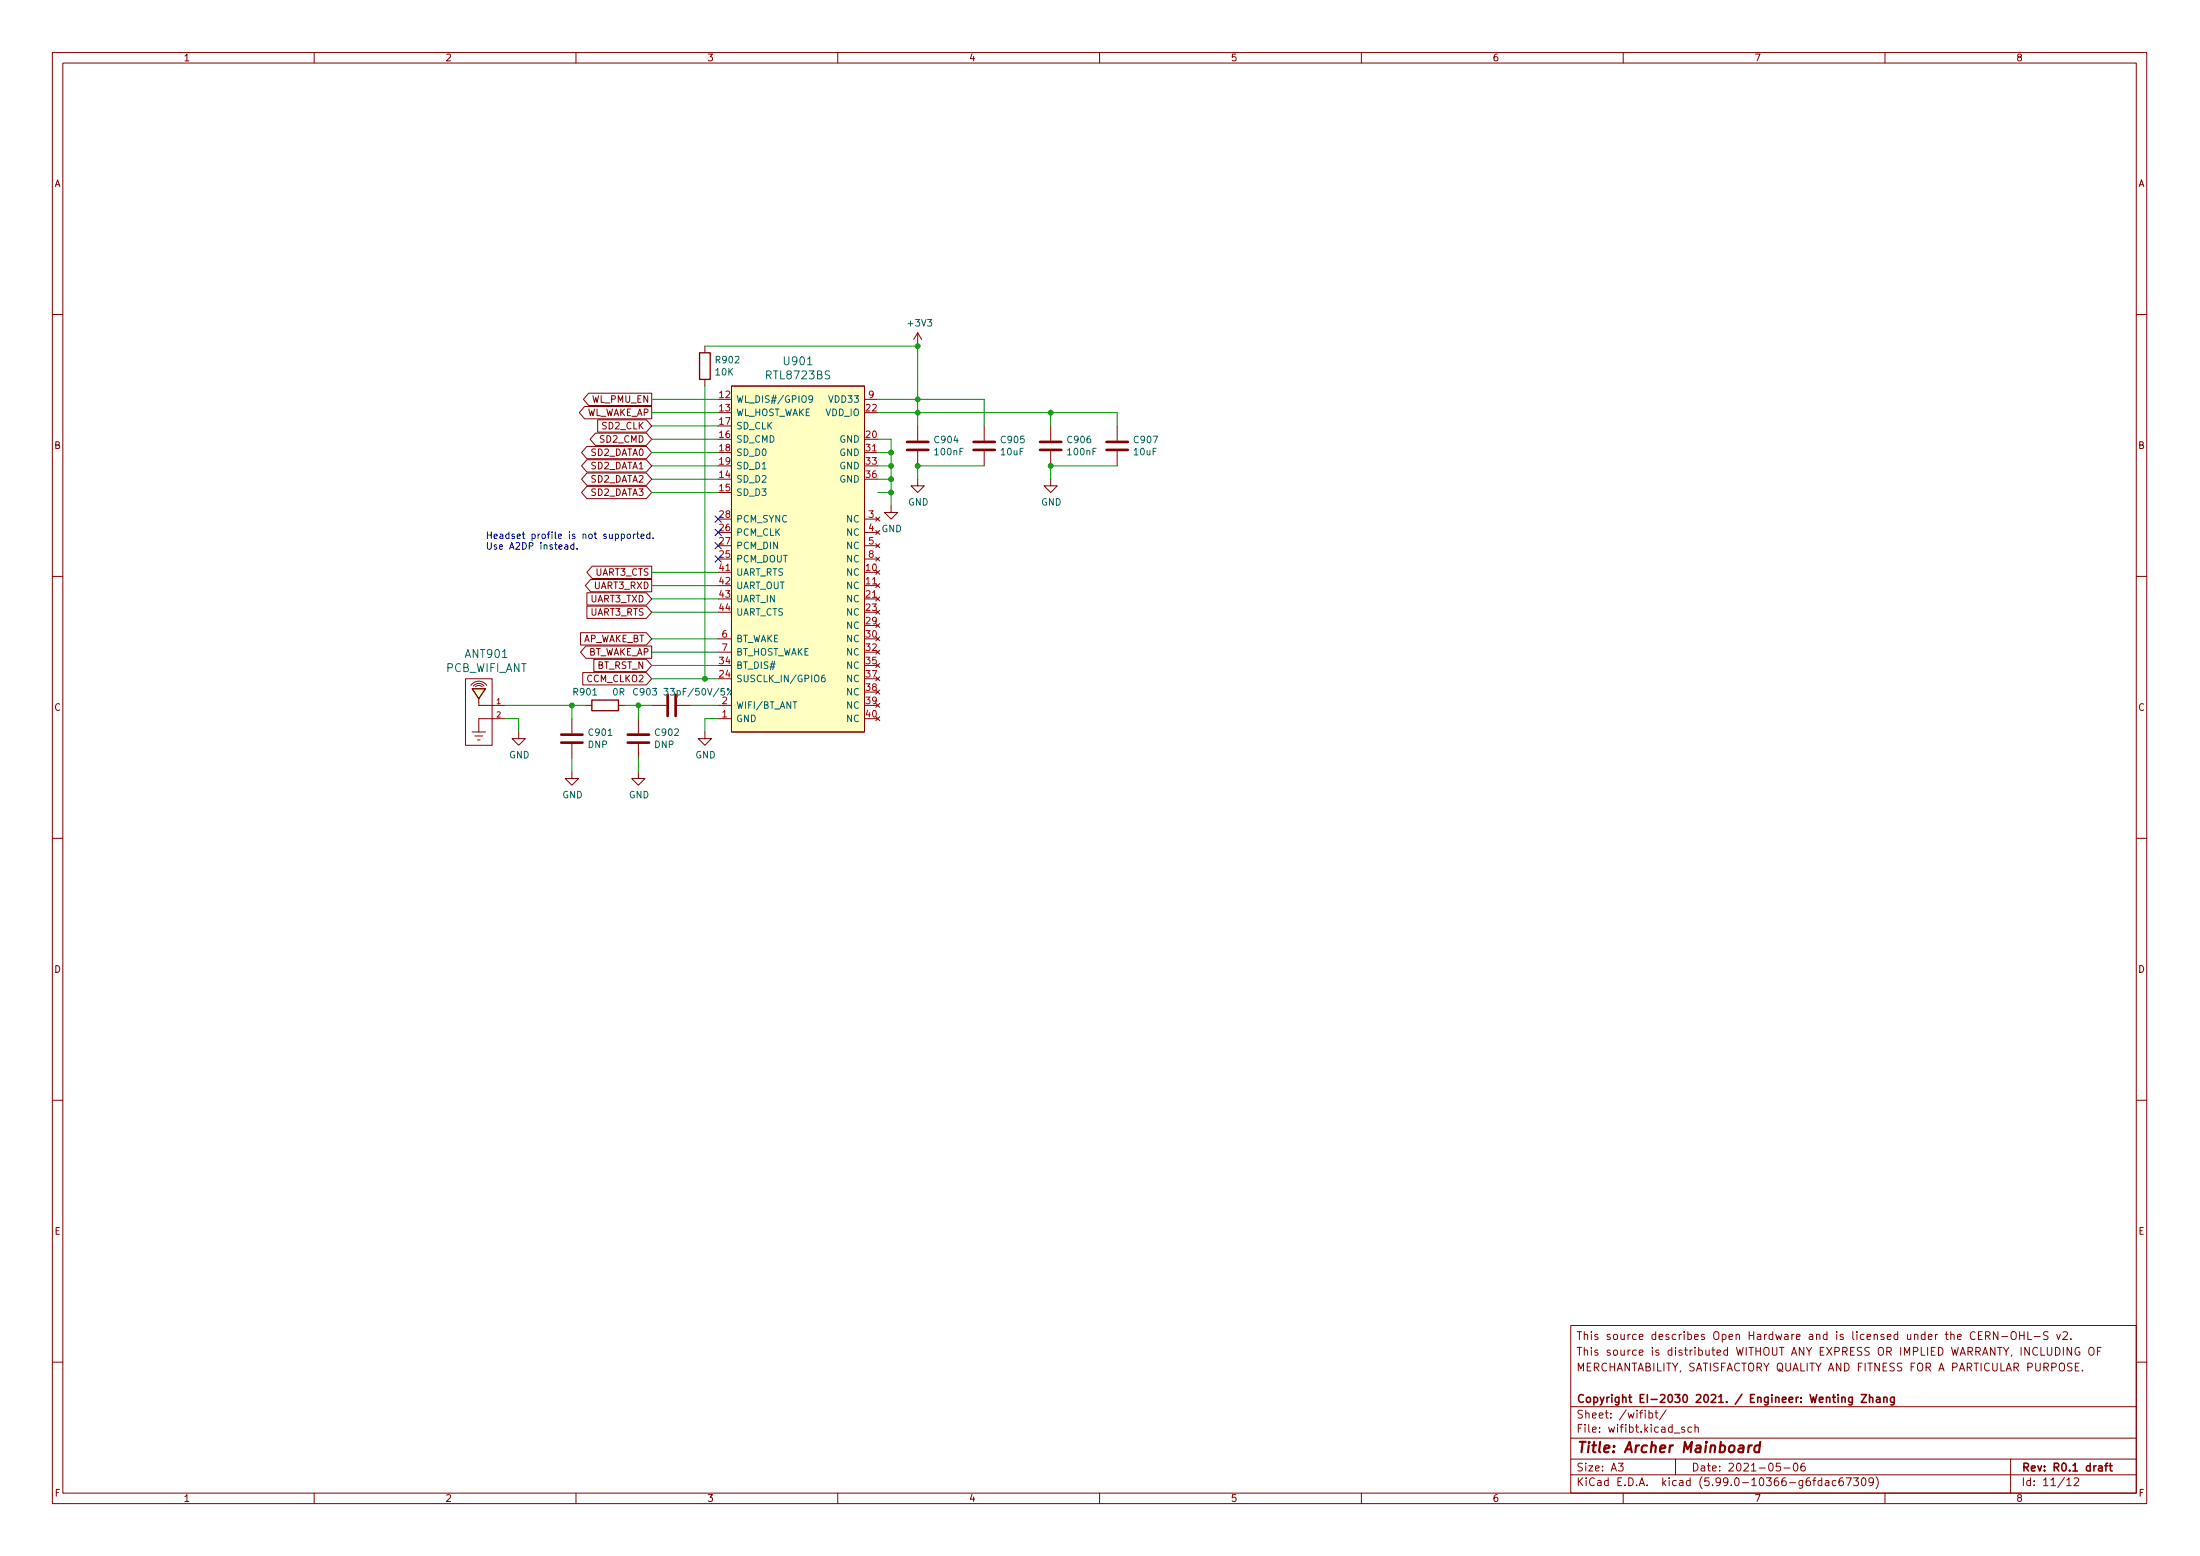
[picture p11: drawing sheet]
<svg xmlns="http://www.w3.org/2000/svg" width="420mm" height="297mm" viewBox="0 0 420 297" stroke-linecap="round" stroke-linejoin="round" font-family="sans-serif">
<g fill="none" stroke="#840000" stroke-width=".19">
<path d="M10 10h400v277h-400zM12 12h396v273h-396zM60 10v2M110 10v2M160 10v2M210 10v2M260 10v2M310 10v2M360 10v2M10 60h2M111.6 77.6h12.9v2.4h-12.9l-1-1.2zM112.4 75.1h12.1v2.3h-12.1l-1-1.2z"/>
<path d="M134.6 66.1v1.2M134.6 72.4v1.3M139.7 73.7h25.4v66h-25.4zM165.2 76.2h2.4M175.3 63.5v2.6M175.3 63.5l-.8 1.3M175.3 63.5l.7 1.3M408 60h2M112.1 85.2h11.3l1.1 1.2-1.1 1.2h-11.3l-1-1.2zM112.1 87.8h11.3l1.1 1.1-1.1 1.2h-11.3l-1-1.2zM112.1 90.3h11.3l1.1 1.2-1.1 1.2h-11.3l-1-1.2zM112.1 92.8h11.3l1.1 1.2-1.1 1.2h-11.3l-1-1.2z"/>
<path d="M113.7 82.7h9.7l1.1 1.2-1.1 1.1h-9.7l-1-1.1zM114.1 80.1h9.3l1.1 1.2-1.1 1.2h-9.3zM165.2 99.1h2.4M167.3 98.7l.7 .8M168 98.7l-.7 .8M170.2 96.6v1.2h1.2l-1.2 1.3-1.3-1.3h1.3M175.3 91.5v1.2h1.2l-1.2 1.3-1.3-1.3h1.3M175.3 81.3v2.8M175.3 86.1v2.8M188 81.3v2.8M188 86.1v2.8M200.7 91.5v1.2h1.2l-1.2 1.3-1.3-1.3h1.3"/>
<path d="M200.7 81.3v2.8M200.7 86.1v2.8M213.4 81.3v2.8M213.4 86.1v2.8M10 110h2M112.1 113.2h11.3l1.1 1.1-1.1 1.2h-11.3zM112.1 115.7h11.3l1.1 1.2-1.1 1.2h-11.3zM112.8 110.6h11.7v2.4h-11.7l-1-1.2zM113.1 108.1h11.4v2.3h-11.4l-1-1.1zM165.2 101.6h2.4M165.2 104.2h2.4M165.2 106.7h2.4"/>
<path d="M167.3 108.9l.7 .7M167.3 111.4l.7 .8M167.3 114l.7 .7M167.3 116.5l.7 .8M167.3 119l.7 .8M167.3 101.3l.7 .7M167.3 103.8l.7 .8M167.3 106.3l.7 .8M168 108.9l-.7 .7M168 111.4l-.7 .8M168 114l-.7 .7M168 116.5l-.7 .8"/>
<path d="M168 119l-.7 .8M168 101.3l-.7 .7M168 103.8l-.7 .8M168 106.3l-.7 .8M408 110h2M88.9 129.6h5.1v12.7h-5.1zM89.9 130.8a1.83 1.83 0 0 1 3.1 0M90.2 139.7h2.5zM90.2 131.5h2.5l-1.3 1.9zM90.4 131a1.27 1.27 0 0 1 2.1 0M90.8 131.1a.89 .89 0 0 1 1.3 0M91.4 137.2h2.6z"/>
<path d="M91.4 134.7h2.6zM91.4 137.2v2.5zM91.4 134v.7zM91.4 134h.1M91.4 133.4v.6zM94 134.7h2.5M94 137.2h2.5M99.1 139.7v1.3h1.2l-1.2 1.3-1.3-1.3h1.3M109.2 137.2v2.8M110.9 120.8h12.5l1.1 1.2-1.1 1.1h-12.5zM111.3 128.4h12.1l1.1 1.2-1.1 1.2h-12.1zM111.8 134.7h1.2"/>
<path d="M111.9 123.3h12.6v2.4h-12.6l-1-1.2zM113.4 125.9h10l1.1 1.1-1.1 1.2h-10zM118.1 134.7h1.3M121.9 137.2v2.8M124.5 134.7h2.8M129.3 134.7h2.8M134.6 139.7v1.3h1.3l-1.3 1.3-1.3-1.3h1.3M137.2 134.7h2.4M137.2 137.2h2.4M137.2 122h2.4M137.2 124.5h2.4M167.3 121.6l.7 .7"/>
<path d="M167.3 124.1l.7 .8M167.3 126.7l.7 .7M167.3 129.2l.7 .8M167.3 131.7l.7 .8M167.3 134.3l.7 .7M167.3 136.8l.7 .8M168 121.6l-.7 .7M168 124.1l-.7 .8M168 126.7l-.7 .7M168 129.2l-.7 .8M168 131.7l-.7 .8M168 134.3l-.7 .7"/>
<path d="M168 136.8l-.7 .8M90.7 140.5h1.5zM91.2 141.3h.5zM109.2 147.4v1.2h1.3l-1.3 1.3-1.3-1.3h1.3M109.2 142v2.8M121.9 147.4v1.2h1.3l-1.3 1.3-1.3-1.3h1.3M121.9 142v2.8M10 160h2M408 160h2M10 210h2M408 210h2M300 253h108v32h-108z"/>
<path d="M377.9 254.9h.5M378.6 254.2h-.7v1.5h.7M379.2 255l.7-.1 .2-.2-.1-.3-.2-.2h-.6v1.5M379.6 255l.5 .7M381.6 254.2v1.5l-.9-1.5v1.5M382.3 255.1h1.1M384.3 254.3a.5 .5 0 0 1 .5 0 .5 .5 0 0 1 .3 .4v.5a.5 .5 0 0 1-.5 .5 .5 .5 0 0 1-.5-.5v-.5zM385.7 254.9h.9M385.7 254.2v1.5M386.6 254.2v1.5M387.3 254.2v1.5h.7M388.5 255.1h1.1"/>
<path d="M391 257.2v1.2l.3 .3h.3l.3-.3v-1.2M391.1 254.3l-.5-.1-.3 .2v.4l.7 .3 .1 .3-.2 .3-.6-.1M392.6 257.2a.76 .76 0 0 1 .8 .8 .76 .76 0 0 1-.8 .7zM392.8 254.7l.3 1 .4-1M394 254.4l.6-.2 .2 .2 .1 .2-1 1.1h1M394.1 257.2v1.5M395.5 255.6v.1M395.6 257.2v1.5l-.8-1.5v1.5M397.1 257.3a.7 .7 0 0 0-.8 .7 .7 .7 0 0 0 .8 .6l.1-.5h-.3M399.1 257.3a.5 .5 0 0 1 .6 0 .5 .5 0 0 1 .2 .4v.5a.5 .5 0 0 1-.5 .5 .5 .5 0 0 1-.5-.5v-.5zM400.6 257.9h.5M401.3 257.2h-.7v1.5"/>
<path d="M10 260h2M300 278.5h108M300 274.5h108M300 268.5h108M309.1 279.3h.9l-.5 .6 .4 .1v.7l-.2 .1-.6-.1M314.9 269.8l.5-.1 .2 .3-.1 .6h-.6M314.9 269.2v1.5M316.1 269.7h.5M316.3 269.2v1.3l.3 .2M318.2 269.1l-1.3 2M319.7 273.6h1.2M320 278.5v3"/>
<path d="M321.7 272.5l-.3-.1-.3 .2 .1 .2 .5 .2v.3h-.6M323.1 272.5l-.5-.1-.2 .3 .1 .6h.6M323.7 272.6l.2-.2 .4 .1 .1 .9M323.7 271.9v1.5M340 279.3h-.7l-.1 .7 .2-.1 .5 .1 .2 .2-.1 .5-.2 .1-.6-.1M342.7 279.4l.2-.1a.8 .8 0 0 1 .5 .8 .8 .8 0 0 1-.5 .7 1 1 0 0 1-.2-1.4zM344.6 279.3a.6 .6 0 0 0-.7 .7v.5l.2 .2 .4 .1 .2-.1 .1-.5-.2-.2-.4-.1-.3 .3M384 278.5v6.5M395.7 260.3l-.6-.1-.2 .2v.4l.7 .3 .1 .3-.3 .3-.5-.1M396.4 260.9h.5M397.1 260.2h-.7v1.5h.7M397.7 261.6v.1"/>
<path d="M408 260h2M60 285v2M110 285v2M160 285v2M210 285v2M260 285v2M300 281.5h108M310 285v2M340.7 280.2h1.2M347.9 282.7l-.4-.1-.3 .3 .2 .6h.5M347.9 282.1v1.5M348.6 282.7h.6l.1 .9"/>
<path d="M349.3 283h-.5a.29 .29 0 0 0-.2 .3 .29 .29 0 0 0 .2 .3l.5-.1M350.6 282.7l-.4-.1-.3 .3 .2 .6h.5M351.9 282.1a.59 .59 0 0 0-.7 .7v.5l.2 .2 .4 .1 .2-.1 .1-.5-.2-.2-.4-.1-.3 .3M352.6 282.1h1l-.7 1.5M354 282.1h.9l-.5 .6 .5 .1v.7l-.3 .1-.6-.1M355.6 282.3l.3-.2a.8 .8 0 0 1 .5 .8 .8 .8 0 0 1-.5 .7l-.3-.1-.1-.5zM357.8 282.8l-.3 .2h-.3l-.3-.2 .2-.6 .4-.1 .2 .2a.99 .99 0 0 1-.3 1.3h-.3M358.3 281.9a1.72 1.72 0 0 1 0 2.3M360 285v2M394.7 282.5l.4-.4v1.5M394.7 283.6h.9M396.1 282.3l.6-.2 .2 .2 .1 .2-.9 1.1h.9"/>
</g>
<g fill="none" stroke="#840000" stroke-width=".3">
<path d="M351.8 266.9l.2-.2 .3 .1 .1 .9M353.8 266.7v1.2l-.3 .3-.4-.1M353.8 266.8l-.5-.1-.3 .3 .2 .6h.6M355.5 266.2h1l-1 1.5h1M357 266.9l.3-.2 .3 .1 .1 .9M357 266.2v1.5M358.4 266.8h.6v.9M359 267.1h-.5a.29 .29 0 0 0-.2 .3 .29 .29 0 0 0 .2 .3l.5-.1M359.8 266.9l.2-.2 .3 .1 .1 .9M359.8 266.7v1M361.8 266.7v1.2l-.3 .3-.4-.1M361.8 266.8l-.5-.1-.3 .3 .2 .6h.6"/>
<path d="M400.8 279.9h.6l.1 .9M402 279.8h.5M402.5 279.3l-.3 .2v1.3M402.8 279.8h.6M403 279.3v1.3l.4 .2M401.5 280.2h-.5a.29 .29 0 0 0-.3 .3 .29 .29 0 0 0 .3 .3l.5-.1"/>
</g>
<path d="M334 275.9l-.2 1.3M334.6 275.9l-.4 .1-.2 .3M336.1 276a.66 .66 0 0 0-1 .3l-.1 .6 .2 .2h.7M336.2 275.2l-.3 2" fill="none" stroke="#840000" stroke-width=".4"/>
<g fill="none" stroke="#840000" stroke-width=".51">
<path d="M173.2 85.9h4.1M173.2 84.4h4.1M185.9 85.9h4.1M185.9 84.4h4.1M198.6 85.9h4.1M198.6 84.4h4.1M211.3 85.9h4.1M211.3 84.4h4.1M127.5 132.6v4.1M129 132.6v4.1M107.2 140.2h4.1M107.2 141.8h4.1"/>
<path d="M119.9 140.2h4.1M119.9 141.8h4.1"/>
</g>
<g fill="none" stroke="#006464" stroke-width=".19">
<path d="M155.2 76.1l-.3 .2h-.2l-.2-.2v-.3l.2-.3 .4 .1 .1 .2a.84 .84 0 0 1-.4 1h-.2M126.8 131.4h.8l-.4 .5 .3 .1v.6l-.2 .1-.5-.1M139.9 131.4l-1 1.3M151.4 134h.8M157.5 128.9h-.4a.85 .85 0 0 0 0 1.3l.4-.2 .1-.4-.2-.2h-.3l-.2 .2"/>
<circle cx="139.1" cy="131.6" r=".18"/>
<circle cx="139.7" cy="132.5" r=".18"/>
</g>
<g fill="#ffffc2" stroke="#ffffc2" stroke-width=".19">
<path d="M139.7 73.7h25.4v66h-25.4z"/>
<path d="M90.2 131.5h2.5l-1.3 1.9z"/>
</g>
<path d="M133.6 67.3h2v5.1h-2zM113 133.6h5.1v2.1h-5.1z" fill="none" stroke="#840000" stroke-width=".25"/>
<g fill="none" stroke="#0000c2" stroke-width=".19">
<path d="M107.9 104.1h.5v.7M108.4 104.3l-.4 .1-.2 .1 .2 .3h.4M109.6 104.1l-.4-.1-.2 .2 .1 .6h.5M109.6 103.6v1.2M110.2 104.7v.1M118.7 102h.3l.3 .2-.1 .5h-.5M118.7 102v1.2M119.8 102.1l.2-.1 .4 .1v.5l-.1 .1-.3 .1-.2-.1zM121 102v.8M121.3 102l-.3 .2M121.6 102h.5M121.8 101.5v1.1l.3 .2"/>
<path d="M122.4 102.4l.6-.1v-.3h-.4l-.2 .1 .1 .6h.5M124.1 102h-.3l-.3 .2 .1 .5h.5M124.1 101.5v1.3M124.7 102.7v.1"/>
</g>
<g fill="none" stroke="#009600" stroke-width=".19">
<path d="M124.5 76.2h12.7M124.5 78.8h12.7M134.6 73.7v55.9M134.6 66.1h40.7v15.2M167.6 76.2h20.4v5.1M167.6 78.8h45.8v2.5M200.7 78.8v2.5M124.5 88.9h12.7M124.5 91.5h12.7M124.5 94h12.7M124.5 86.4h12.7M124.5 83.9h12.7"/>
<path d="M124.5 81.3h12.7M167.6 83.9h2.6v12.7M167.6 88.9h2.6M167.6 91.5h2.6M167.6 94h2.6M167.6 86.4h2.6M188 88.9h-12.7v2.6M213.4 88.9h-12.7v2.6M124.5 116.9h12.7M124.5 111.8h12.7M124.5 114.3h12.7M124.5 109.3h12.7"/>
<path d="M96.5 134.7h15.3M96.5 137.2h2.6v2.5M109.2 134.7v2.5M119.4 134.7h5.1M121.9 134.7v2.5M124.5 129.6h12.7M124.5 122h12.7M124.5 124.5h12.7M124.5 127h12.7M132.1 134.7h5.1M137.2 137.2h-2.6v2.5M109.2 144.8v2.6"/>
<path d="M121.9 144.8v2.6"/>
</g>
<path d="M136.6 98.5l1.2 1.2M137.8 98.5l-1.2 1.2M136.6 106.1l1.2 1.2M136.6 103.6l1.2 1.2M136.6 101l1.2 1.2M137.8 106.1l-1.2 1.2M137.8 103.6l-1.2 1.2M137.8 101l-1.2 1.2" fill="none" stroke="#000084" stroke-width=".19"/>
<g fill="#009600" stroke="#009600" stroke-width=".19">
<circle cx="170.2" cy="94" r=".46"/>
<circle cx="175.3" cy="66.1" r=".46"/>
<circle cx="175.3" cy="76.2" r=".46"/>
<circle cx="170.2" cy="91.5" r=".46"/>
<circle cx="121.9" cy="134.7" r=".46"/>
<circle cx="134.6" cy="129.6" r=".46"/>
<circle cx="109.2" cy="134.7" r=".46"/>
<circle cx="170.2" cy="86.4" r=".46"/>
<circle cx="170.2" cy="88.9" r=".46"/>
<circle cx="175.3" cy="78.8" r=".46"/>
<circle cx="175.3" cy="88.9" r=".46"/>
<circle cx="200.7" cy="78.8" r=".46"/>
<circle cx="200.7" cy="88.9" r=".46"/>
</g>
<text font-size="2.8" fill="#840000" x="301" y="277.3">Title: Archer Mainboard</text>
<g font-size="2.1" fill="#006464">
<text x="149.9" y="69.7">U901</text>
<text x="146.5" y="72.4">RTL8723BS</text>
<text x="89" y="125.6">ANT901</text>
<text x="85.1" y="128.3">PCB_WIFI_ANT</text>
</g>
<g font-size="2.1" fill="#840000">
<text x="301" y="255.8">This source describes Open Hardware and is licensed under the CERN-OHL-S v2.</text>
<text x="301" y="261.8">MERCHANTABILITY, SATISFACTORY QUALITY AND FITNESS FOR A PARTICULAR PURPOSE.</text>
<text x="301" y="258.8">This source is distributed WITHOUT ANY EXPRESS OR IMPLIED WARRANTY, INCLUDING OF</text>
<text x="301" y="267.8">Copyright EI-2030 2021. / Engineer: Wenting Zhang</text>
<text x="301" y="273.5">File: wifibt.kicad_sch</text>
<text x="301" y="270.8">Sheet: /wifibt/</text>
<text x="301" y="280.9">Size: A3</text>
<text x="323" y="280.9">Date: 2021-05-06</text>
<text x="386" y="280.9">Rev: R0.1 draft</text>
<text x="301" y="283.7">KiCad E.D.A. kicad (5.99.0-10366-g6fdac67309)</text>
<text x="386" y="283.7">Id: 11/12</text>
</g>
<g font-size="1.8" fill="#840000">
<text x="35" y="11.7">1</text>
<text x="85" y="11.7">2</text>
<text x="135" y="11.7">3</text>
<text x="185" y="11.7">4</text>
<text x="235" y="11.7">5</text>
<text x="285" y="11.7">6</text>
<text x="335" y="11.7">7</text>
<text x="385" y="11.7">8</text>
<text x="10.3" y="35.7">A</text>
<text x="408.3" y="35.7">A</text>
<text x="113" y="76.9">WL_PMU_EN</text>
<text x="111.5" y="79.4">WL_WAKE_AP</text>
<text x="115.1" y="82">SD2_CLK</text>
<text x="10.3" y="85.7">B</text>
<text x="112.8" y="87">SD2_DATA0</text>
<text x="112.8" y="89.6">SD2_DATA1</text>
<text x="114.7" y="84.5">SD2_CMD</text>
<text x="408.3" y="85.7">B</text>
<text x="112.8" y="92.1">SD2_DATA2</text>
<text x="112.8" y="94.7">SD2_DATA3</text>
<text x="113.5" y="112.4">UART3_RXD</text>
<text x="113.7" y="109.9">UART3_CTS</text>
<text x="112.7" y="115">UART3_TXD</text>
<text x="112.7" y="117.5">UART3_RTS</text>
<text x="110.9" y="122.6">AP_WAKE_BT</text>
<text x="111.9" y="125.1">BT_WAKE_AP</text>
<text x="112.1" y="130.2">CCM_CLKO2</text>
<text x="114" y="127.7">BT_RST_N</text>
<text x="10.3" y="135.7">C</text>
<text x="408.3" y="135.7">C</text>
<text x="10.3" y="185.7">D</text>
<text x="408.3" y="185.7">D</text>
<text x="10.4" y="235.7">E</text>
<text x="408.4" y="235.7">E</text>
<text x="10.4" y="285.7">F</text>
<text x="35" y="286.7">1</text>
<text x="85" y="286.7">2</text>
<text x="135" y="286.7">3</text>
<text x="185" y="286.7">4</text>
<text x="235" y="286.7">5</text>
<text x="285" y="286.7">6</text>
<text x="335" y="286.7">7</text>
<text x="385" y="286.7">8</text>
<text x="408.4" y="285.7">F</text>
</g>
<g font-size="1.8" fill="#006464">
<text x="173.6" y="62.3">+3V3</text>
<text x="136.7" y="71.7">10K</text>
<text x="136.8" y="69.4">R902</text>
<text x="140.5" y="76.9">WL_DIS#/GPIO9</text>
<text x="158.6" y="76.9">VDD33</text>
<text x="140.5" y="79.4">WL_HOST_WAKE</text>
<text x="140.5" y="82">SD_CLK</text>
<text x="157.7" y="79.4">VDD_IO</text>
<text x="140.5" y="84.5">SD_CMD</text>
<text x="140.5" y="87">SD_D0</text>
<text x="140.5" y="89.6">SD_D1</text>
<text x="160.3" y="84.5">GND</text>
<text x="160.3" y="87">GND</text>
<text x="160.3" y="89.6">GND</text>
<text x="178.6" y="84.6">C904</text>
<text x="178.6" y="86.9">100nF</text>
<text x="191.2" y="86.9">10uF</text>
<text x="191.3" y="84.6">C905</text>
<text x="204" y="84.6">C906</text>
<text x="204" y="86.9">100nF</text>
<text x="216.6" y="86.9">10uF</text>
<text x="216.7" y="84.6">C907</text>
<text x="140.5" y="92.1">SD_D2</text>
<text x="140.5" y="94.7">SD_D3</text>
<text x="160.3" y="92.1">GND</text>
<text x="140.5" y="99.7">PCM_SYNC</text>
<text x="161.7" y="99.7">NC</text>
<text x="168.3" y="101.6">GND</text>
<text x="173.4" y="96.5">GND</text>
<text x="198.8" y="96.5">GND</text>
<text x="140.5" y="107.4">PCM_DOUT</text>
<text x="140.5" y="102.3">PCM_CLK</text>
<text x="140.5" y="104.8">PCM_DIN</text>
<text x="161.7" y="102.3">NC</text>
<text x="161.7" y="104.8">NC</text>
<text x="161.7" y="107.4">NC</text>
<text x="140.5" y="109.9">UART_RTS</text>
<text x="140.5" y="112.4">UART_OUT</text>
<text x="161.7" y="109.9">NC</text>
<text x="161.7" y="112.4">NC</text>
<text x="140.5" y="115">UART_IN</text>
<text x="140.5" y="117.5">UART_CTS</text>
<text x="161.7" y="115">NC</text>
<text x="161.7" y="117.5">NC</text>
<text x="140.5" y="122.6">BT_WAKE</text>
<text x="140.5" y="125.1">BT_HOST_WAKE</text>
<text x="161.7" y="120.1">NC</text>
<text x="161.7" y="122.6">NC</text>
<text x="161.7" y="125.1">NC</text>
<text x="140.5" y="130.2">SUSCLK_IN/GPIO6</text>
<text x="140.5" y="127.7">BT_DIS#</text>
<text x="161.7" y="127.7">NC</text>
<text x="161.7" y="130.2">NC</text>
<text x="109.6" y="132.8">R901</text>
<text x="117" y="132.8">0R</text>
<text x="121.1" y="132.8">C903</text>
<text x="127.9" y="132.8">33pF/50V/5%</text>
<text x="140.5" y="137.8">GND</text>
<text x="140.5" y="135.3">WIFI/BT_ANT</text>
<text x="161.7" y="132.8">NC</text>
<text x="161.7" y="135.3">NC</text>
<text x="161.7" y="137.8">NC</text>
<text x="112.3" y="142.8">DNP</text>
<text x="112.6" y="140.5">C901</text>
<text x="125" y="142.8">DNP</text>
<text x="125.3" y="140.5">C902</text>
<text x="97.2" y="144.8">GND</text>
<text x="132.8" y="144.8">GND</text>
<text x="107.4" y="152.4">GND</text>
<text x="120.1" y="152.4">GND</text>
</g>
<g font-size="1.8" fill="#a90000">
<text x="137.4" y="76">12</text>
<text x="165.9" y="76">9</text>
<text x="137.4" y="78.5">13</text>
<text x="137.4" y="83.6">16</text>
<text x="137.4" y="81.1">17</text>
<text x="165.4" y="83.6">20</text>
<text x="165.4" y="78.5">22</text>
<text x="137.4" y="86.1">18</text>
<text x="137.4" y="88.7">19</text>
<text x="165.4" y="86.1">31</text>
<text x="165.4" y="88.7">33</text>
<text x="137.4" y="91.2">14</text>
<text x="137.4" y="93.8">15</text>
<text x="165.4" y="91.2">36</text>
<text x="137.4" y="101.4">26</text>
<text x="137.4" y="98.8">28</text>
<text x="165.9" y="98.8">3</text>
<text x="165.9" y="101.4">4</text>
<text x="137.4" y="106.5">25</text>
<text x="137.4" y="103.9">27</text>
<text x="165.9" y="103.9">5</text>
<text x="165.9" y="106.5">8</text>
<text x="137.4" y="109">41</text>
<text x="137.4" y="111.5">42</text>
<text x="165.4" y="109">10</text>
<text x="165.4" y="111.5">11</text>
<text x="137.4" y="114.1">43</text>
<text x="137.4" y="116.6">44</text>
<text x="165.4" y="114.1">21</text>
<text x="165.4" y="116.6">23</text>
<text x="165.4" y="119.2">29</text>
<text x="137.9" y="121.7">6</text>
<text x="137.9" y="124.2">7</text>
<text x="165.4" y="121.7">30</text>
<text x="165.4" y="124.2">32</text>
<text x="137.4" y="129.3">24</text>
<text x="137.4" y="126.8">34</text>
<text x="165.4" y="126.8">35</text>
<text x="165.4" y="129.3">37</text>
<text x="165.4" y="131.9">38</text>
<text x="137.9" y="136.9">1</text>
<text x="137.9" y="134.4">2</text>
<text x="165.4" y="134.4">39</text>
<text x="165.4" y="136.9">40</text>
</g>
<g font-size="1.8" fill="#0000c2">
<text x="92.7" y="102.9">Headset profile is not supported.</text>
<text x="92.7" y="104.9">Use A2DP instead.</text>
</g>
<g font-size="1.4" fill="#a90000">
<text x="94.9" y="134.4">1</text>
<text x="94.9" y="136.9">2</text>
</g>
</svg>
